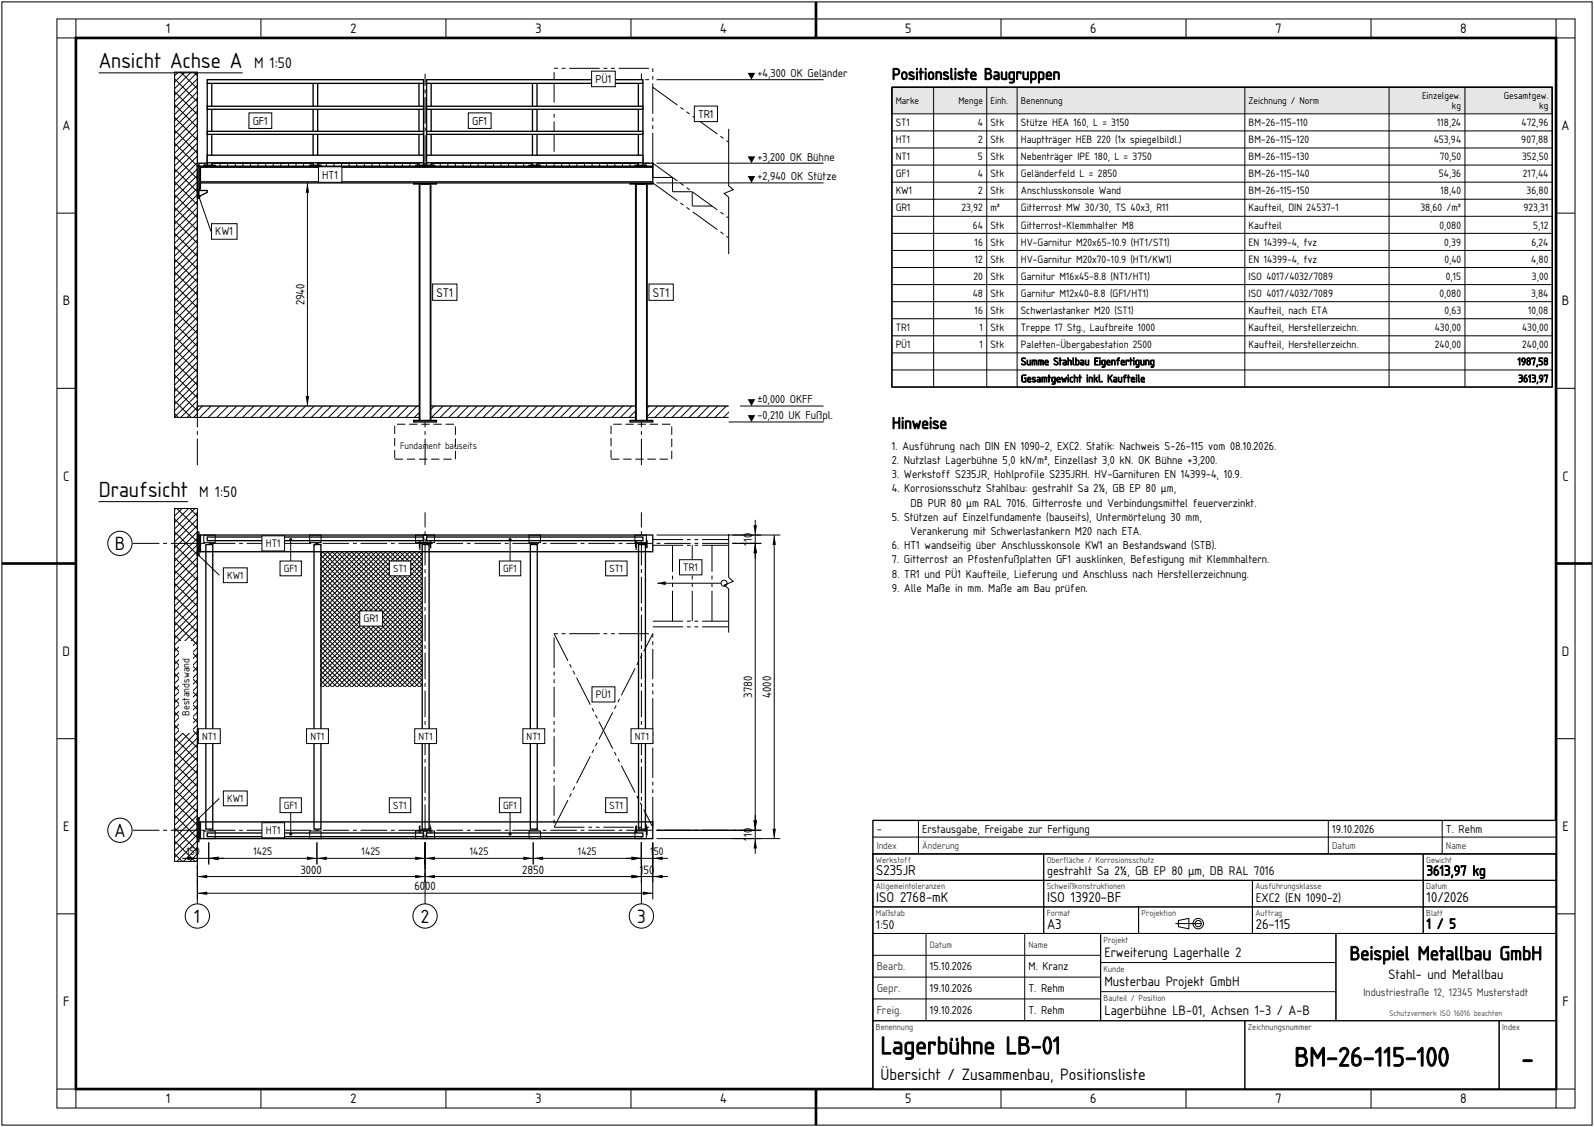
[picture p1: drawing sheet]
<svg xmlns="http://www.w3.org/2000/svg" width="420mm" height="297mm" viewBox="0 0 420 297" stroke-linecap="round" stroke-linejoin="round" font-family="sans-serif">
<g fill="none" stroke="#000" stroke-width=".26">
<path d="M.5 .5h419v296h-419zM15 5h400v287h-400zM20 5v5h-5M68.8 5v5M117.5 5v5M166.3 5v5M215 5v5M263.8 5v5M312.5 5v5M361.3 5v5M410 5v5h5M15 56.2h5"/>
<path d="M410 56.2h5M15 102.3h5M410 102.3h5M15 148.5h5M410 148.5h5M15 194.7h5M410 194.7h5M15 240.8h5M410 240.8h5M15 287h5v5M68.8 287v5M117.5 287v5"/>
<path d="M166.3 287v5M215 287v5M263.8 287v5M312.5 287v5M361.3 287v5M415 287h-5v5"/>
</g>
<path d="M20 10h390v277h-390zM215 .5v9.5M.5 148.5h19.5M410 148.5h9.5M215 287v9.5" fill="none" stroke="#000" stroke-width=".7" stroke-linecap="butt"/>
<path d="M46 19h6v91h-6z" fill-rule="evenodd" fill="#fff"/>
<g fill="none" stroke="#000" stroke-width=".26">
<path d="M46 19h6v91h-6zM47 18.9l-1 1.1M47.6 18.9l4.5 4.5M48.7 18.9l-2.7 2.8M50.4 18.9l-4.4 4.5M51 18.9l1.1 1.1M52.1 19l-6.1 6.1M46 37.7l6.1 6.1M46 34.3l6.1 6.1M46 30.9l6.1 6.1M46 27.5l6.1 6.1M46 24.1l6.1 6.1"/>
<path d="M46 20.7l6.1 6.1M52.1 39.4l-6.1 6.1M52.1 37.7l-6.1 6.1M52.1 36l-6.1 6.1M52.1 34.3l-6.1 6.1M52.1 32.6l-6.1 6.1M52.1 30.9l-6.1 6.1M52.1 29.2l-6.1 6.1M52.1 27.5l-6.1 6.1M52.1 24.1l-6.1 6.1M52.1 22.4l-6.1 6.1M52.1 20.7l-6.1 6.1"/>
<path d="M52.1 25.8l-6.1 6.1M46 58.1l6.1 6.1M46 54.7l6.1 6.1M46 51.3l6.1 6.1M46 47.9l6.1 6.1M46 44.5l6.1 6.1M46 41.1l6.1 6.1M52.1 59.8l-6.1 6.1M52.1 58.1l-6.1 6.1M52.1 56.4l-6.1 6.1M52.1 54.7l-6.1 6.1M52.1 53l-6.1 6.1"/>
<path d="M52.1 51.3l-6.1 6.1M52.1 49.6l-6.1 6.1M52.1 47.9l-6.1 6.1M52.1 46.2l-6.1 6.1M52.1 44.5l-6.1 6.1M52.1 42.8l-6.1 6.1M52.1 41.1l-6.1 6.1M46 78.4l6.1 6.1M46 75l6.1 6.1M46 71.6l6.1 6.1M46 68.2l6.1 6.1M46 64.8l6.1 6.1"/>
<path d="M46 61.4l6.1 6.1M52.1 78.4l-6.1 6.1M52.1 76.7l-6.1 6.1M52.1 75l-6.1 6.1M52.1 73.3l-6.1 6.1M52.1 71.6l-6.1 6.1M52.1 69.9l-6.1 6.1M52.1 68.2l-6.1 6.1M52.1 66.5l-6.1 6.1M52.1 64.8l-6.1 6.1M52.1 61.4l-6.1 6.1M52.1 63.1l-6.1 6.1"/>
<path d="M46 98.8l6.1 6.1M46 95.4l6.1 6.1M46 92l6.1 6.1M46 85.2l6.1 6.1M46 81.8l6.1 6.1M46 88.6l6.1 6.1M52.1 98.8l-6.1 6.1M52.1 97.1l-6.1 6.1M52.1 95.4l-6.1 6.1M52.1 93.7l-6.1 6.1M52.1 92l-6.1 6.1M52.1 90.3l-6.1 6.1"/>
<path d="M52.1 88.6l-6.1 6.1M52.1 86.9l-6.1 6.1M52.1 85.2l-6.1 6.1M52.1 83.5l-6.1 6.1M52.1 81.8l-6.1 6.1M52.1 80.1l-6.1 6.1M46 109l1 1M46 105.6l4.4 4.4M46 102.2l6.1 6.1M52 110h140M52.1 109l-1.1 1M52.1 107.3l-2.8 2.7"/>
<path d="M52.1 105.6l-4.5 4.4M52.1 103.9l-6.1 6.1M52.1 102.2l-6.1 6.1M52.1 100.5l-6.1 6.1M53.4 106.9l-1.4 1.5M55.7 106.9l-3.1 3.1M57.9 106.9l-3.1 3.1M60.2 106.9l-3.1 3.1M62.5 106.9l-3.1 3.1M64.7 106.9l-3.1 3.1M67 106.9l-3.1 3.1M69.2 106.9l-3.1 3.1"/>
<path d="M71.5 106.9l-3.1 3.1M73.8 106.9l-3.1 3.1M76 106.9l-3.1 3.1M78.3 106.9l-3.1 3.1M80.6 106.9l-3.1 3.1M82.8 106.9l-3.1 3.1M85.1 106.9l-3.1 3.1M87.3 106.9l-3.1 3.1M89.6 106.9l-3.1 3.1M91.9 106.9l-3.1 3.1M94.1 106.9l-3.1 3.1M96.4 106.9l-3.1 3.1"/>
<path d="M98.7 106.9l-3.1 3.1M100.9 106.9l-3.1 3.1M103.2 106.9l-3.1 3.1M105.4 106.9l-3.1 3.1M107.7 106.9l-3.1 3.1M110 106.9l-3.1 3.1M112.2 106.9l-3.1 3.1M114.5 106.9l-3.1 3.1M116.8 106.9l-3.1 3.1M119 106.9l-3.1 3.1M121.3 106.9l-3.1 3.1M123.6 106.9l-3.2 3.1"/>
<path d="M125.8 106.9l-3.1 3.1M128.1 106.9l-3.1 3.1M130.3 106.9l-3.1 3.1M132.6 106.9l-3.1 3.1M134.9 106.9l-3.1 3.1M137.1 106.9l-3.1 3.1M139.4 106.9l-3.1 3.1M141.7 106.9l-3.1 3.1M143.9 106.9l-3.1 3.1M146.2 106.9l-3.1 3.1M148.4 106.9l-3.1 3.1M150.7 106.9l-3.1 3.1"/>
<path d="M153 106.9l-3.1 3.1M155.2 106.9l-3.1 3.1M157.5 106.9l-3.1 3.1M159.8 106.9l-3.1 3.1M162 106.9l-3.1 3.1M164.3 106.9l-3.1 3.1M166.5 106.9l-3.1 3.1M168.8 106.9l-3.1 3.1M171.1 106.9l-3.1 3.1M173.3 106.9l-3.1 3.1M175.6 106.9l-3.1 3.1M177.9 106.9l-3.1 3.1"/>
<path d="M180.1 106.9l-3.1 3.1M182.4 106.9l-3.1 3.1M184.6 106.9l-3.1 3.1M186.9 106.9l-3.1 3.1M189.2 106.9l-3.1 3.1M191.4 106.9l-3.1 3.1M192.1 108.6l-1.5 1.4"/>
</g>
<path d="M52 107h140" fill="none" stroke="#000" stroke-width=".35"/>
<path d="M104 111.8h16v9.2h-16zM161 111.8h16v9.2h-16z" fill="none" stroke="#000" stroke-width=".26" stroke-dasharray="2.2 1" stroke-linecap="butt"/>
<path d="M52 122.6v-103.2M112 122.6v-103.2M169 122.6v-103.2" fill="none" stroke="#000" stroke-width=".26" stroke-dasharray="7 1 1 1" stroke-linecap="butt"/>
<g fill="#fff" stroke="#000" stroke-width=".35">
<path d="M109 110.8h6v.4h-6z" fill-rule="evenodd"/>
<path d="M110.5 48.5h3v62.3h-3z" fill-rule="evenodd"/>
</g>
<path d="M110.7 48.5v62.3M113.3 48.5v62.3" fill="none" stroke="#000" stroke-width=".26"/>
<g fill="#fff" stroke="#000" stroke-width=".35">
<path d="M109 48.2h6v.3h-6z" fill-rule="evenodd"/>
<path d="M166 110.8h6v.4h-6z" fill-rule="evenodd"/>
<path d="M167.5 48.5h3v62.3h-3z" fill-rule="evenodd"/>
</g>
<path d="M167.7 48.5v62.3M170.3 48.5v62.3" fill="none" stroke="#000" stroke-width=".26"/>
<g fill="#fff" stroke="#000" stroke-width=".35">
<path d="M166 48.2h6v.3h-6z" fill-rule="evenodd"/>
<path d="M52.8 43.8h119.2v4.4h-119.2z" fill-rule="evenodd"/>
</g>
<path d="M52.8 47.9h119.2M52.8 44.1h119.2" fill="none" stroke="#000" stroke-width=".26"/>
<g fill="#fff" stroke="#000" stroke-width=".35">
<path d="M52.4 43.8h.4v6h-.4z" fill-rule="evenodd"/>
<path d="M52 43.8h.4v8.4h-.4z" fill-rule="evenodd"/>
<path d="M52.4 50.2h2.2v.5l-2.2 1.1z" fill-rule="evenodd"/>
<path d="M52.4 43h119.6v.8h-119.6z" fill-rule="evenodd"/>
</g>
<g fill="none" stroke="#000" stroke-width=".26">
<path d="M54 43v.8M56 43v.8M58 43v.8M60 43v.8M62 43v.8M64 43v.8M66 43v.8M68 43v.8M70 43v.8M72 43v.8M74 43v.8M76 43v.8"/>
<path d="M78 43v.8M80 43v.8M82 43v.8M84 43v.8M86 43v.8M88 43v.8M90 43v.8M92 43v.8M94 43v.8M96 43v.8M98 43v.8M100 43v.8"/>
<path d="M102 43v.8M104 43v.8M106 43v.8M108 43v.8M110 43v.8M112 43v.8M114 43v.8M116 43v.8M118 43v.8M120 43v.8M122 43v.8M124 43v.8"/>
<path d="M126 43v.8M128 43v.8M130 43v.8M132 43v.8M134 43v.8M136 43v.8M138 43v.8M140 43v.8M142 43v.8M144 43v.8M146 43v.8M148 43v.8"/>
<path d="M150 43v.8M152 43v.8M154 43v.8M156 43v.8M158 43v.8M160 43v.8M162 43v.8M164 43v.8M166 43v.8M168 43v.8M170 43v.8"/>
</g>
<path d="M146 18h26v25h-26zM146 21h26" fill="none" stroke="#000" stroke-width=".26" stroke-dasharray="8 1 1 1 1 1" stroke-linecap="butt"/>
<g fill="#fff" stroke="#000" stroke-width=".35">
<path d="M53.7 43.6h3v.2h-3z" fill-rule="evenodd"/>
<path d="M54.6 22h1.2v21.6h-1.2z" fill-rule="evenodd"/>
<path d="M81.6 43.6h3v.2h-3z" fill-rule="evenodd"/>
<path d="M82.5 22h1.2v21.6h-1.2z" fill-rule="evenodd"/>
<path d="M109.5 43.6h3v.2h-3z" fill-rule="evenodd"/>
<path d="M110.4 22h1.2v21.6h-1.2z" fill-rule="evenodd"/>
<path d="M54.6 21h57v1h-57z" fill-rule="evenodd"/>
<path d="M54.6 34.6h57v.8h-57z" fill-rule="evenodd"/>
<path d="M54.6 28h57v.8h-57z" fill-rule="evenodd"/>
<path d="M54.6 40.9h57v2h-57z" fill-rule="evenodd"/>
<path d="M111.5 43.6h3v.2h-3z" fill-rule="evenodd"/>
<path d="M112.4 22h1.2v21.6h-1.2z" fill-rule="evenodd"/>
<path d="M139.4 43.6h3v.2h-3z" fill-rule="evenodd"/>
<path d="M140.3 22h1.2v21.6h-1.2z" fill-rule="evenodd"/>
<path d="M167.3 43.6h3v.2h-3z" fill-rule="evenodd"/>
<path d="M168.2 22h1.2v21.6h-1.2z" fill-rule="evenodd"/>
<path d="M112.4 21h57v1h-57z" fill-rule="evenodd"/>
<path d="M112.4 34.6h57v.8h-57z" fill-rule="evenodd"/>
<path d="M112.4 28h57v.8h-57z" fill-rule="evenodd"/>
<path d="M112.4 40.9h57v2h-57z" fill-rule="evenodd"/>
</g>
<path d="M172 23l20 14.5M172 43l20 14.5M172 48.2l20 14.5M172 46.8h5.2M172 43v3.8M177.2 50.5h5.2M177.2 46.8v3.7M182.4 54.3h5.2M182.4 50.5v3.8" fill="none" stroke="#000" stroke-width=".26" stroke-dasharray="8 1 1 1 1 1" stroke-linecap="butt"/>
<path d="M173 21h44M192 34v15l1.2 1-2.4 1 1.2 1v15M81 48.2v58.8M173 43h44M173 48.2h44M192 111.2h25M195 107h22" fill="none" stroke="#000" stroke-width=".26"/>
<path d="M197 19.2h2l-1 1.8zM81 48.2l.5 2.6h-.9zM197 41.2h2l-1 1.8zM197 46.4h2l-1 1.8zM80.6 104.4h.9l-.5 2.6zM197 105.2h2l-1 1.8zM197 109.4h2l-1 1.8z" fill="#000"/>
<g fill="#fff" stroke="#000" stroke-width=".26">
<path d="M114 74.8h6.4v4.3h-6.4z" fill-rule="evenodd"/>
<path d="M171 74.8h6.4v4.3h-6.4z" fill-rule="evenodd"/>
<path d="M83.9 43.9h6.2v4.1h-6.2z" fill-rule="evenodd"/>
<path d="M65.6 29.7h6v4.1h-6z" fill-rule="evenodd"/>
<path d="M123.4 29.7h6v4.1h-6z" fill-rule="evenodd"/>
</g>
<path d="M52.4 51.8l3.2 9.2" fill="none" stroke="#000" stroke-width=".26"/>
<circle cx="52.4" cy="51.8" r=".45" fill="#000"/>
<g fill="#fff" stroke="#000" stroke-width=".26">
<path d="M55.7 58.9h6.8v4.1h-6.8z" fill-rule="evenodd"/>
<path d="M155.9 18.7h6.2v4.1h-6.2z" fill-rule="evenodd"/>
<path d="M183 27.9h6v4.1h-6z" fill-rule="evenodd"/>
</g>
<path d="M26 19.2h37.9" fill="none" stroke="#000" stroke-width=".26"/>
<path d="M46 134h6v93h-6z" fill-rule="evenodd" fill="#fff"/>
<g fill="none" stroke="#000" stroke-width=".26">
<path d="M46 136.7l6.1 6.1M46 134h6v93h-6zM46.3 133.9l-.3 .4M46.6 133.9l5.5 5.5M48 133.9l-2 2.1M49.7 133.9l-3.7 3.8M50 133.9l2.1 2.1M51.4 133.9l-5.4 5.5M52.1 138.4l-6.1 6.1M52.1 136.7l-6.1 6.1M52.1 135l-6.1 6.1M46 157.1l6.1 6.1"/>
<path d="M46 153.7l6.1 6.1M46 150.3l6.1 6.1M46 146.9l6.1 6.1M46 143.5l6.1 6.1M46 140.1l6.1 6.1M52.1 155.4l-6.1 6.1M52.1 158.8l-6.1 6.1M52.1 157.1l-6.1 6.1M52.1 153.7l-6.1 6.1M52.1 152l-6.1 6.1M52.1 150.3l-6.1 6.1M52.1 148.6l-6.1 6.1"/>
<path d="M52.1 146.9l-6.1 6.1M52.1 145.2l-6.1 6.1M52.1 140.1l-6.1 6.1M52.1 143.5l-6.1 6.1M52.1 141.8l-6.1 6.1M46 177.5l6.1 6.1M46 174.1l6.1 6.1M46 170.7l6.1 6.1M46 167.3l6.1 6.1M46 163.9l6.1 6.1M46 160.5l6.1 6.1M52.1 179.1l-6.1 6.1"/>
<path d="M52.1 177.5l-6.1 6.1M52.1 175.8l-6.1 6.1M52.1 174.1l-6.1 6.1M52.1 172.4l-6.1 6.1M52.1 170.7l-6.1 6.1M52.1 169l-6.1 6.1M52.1 165.6l-6.1 6.1M52.1 163.9l-6.1 6.1M52.1 162.2l-6.1 6.1M52.1 160.5l-6.1 6.1M52.1 167.3l-6.1 6.1M46 197.8l6.1 6.1"/>
<path d="M46 194.4l6.1 6.1M46 191l6.1 6.1M46 187.6l6.1 6.1M46 184.2l6.1 6.1M46 180.8l6.1 6.1M52.1 199.5l-6.1 6.1M52.1 197.8l-6.1 6.1M52.1 196.1l-6.1 6.1M52.1 194.4l-6.1 6.1M52.1 192.7l-6.1 6.1M52.1 191l-6.1 6.1M52.1 189.3l-6.1 6.1"/>
<path d="M52.1 187.6l-6.1 6.1M52.1 185.9l-6.1 6.1M52.1 184.2l-6.1 6.1M52.1 182.5l-6.1 6.1M52.1 180.8l-6.1 6.1M46 218.2l6.1 6.1M46 214.8l6.1 6.1M46 211.4l6.1 6.1M46 208l6.1 6.1M46 204.6l6.1 6.1M46 201.2l6.1 6.1M52.1 219.9l-6.1 6.1"/>
<path d="M52.1 218.2l-6.1 6.1M52.1 216.5l-6.1 6.1M52.1 214.8l-6.1 6.1M52.1 213.1l-6.1 6.1M52.1 211.4l-6.1 6.1M52.1 209.7l-6.1 6.1M52.1 208l-6.1 6.1M52.1 206.3l-6.1 6.1M52.1 204.6l-6.1 6.1M52.1 202.9l-6.1 6.1M52.1 201.2l-6.1 6.1M46 225l2 2"/>
<path d="M46 221.6l5.4 5.4M52.1 226.7l-.4 .3M52.1 225l-2.1 2M52.1 223.3l-3.8 3.7M52.1 221.6l-5.5 5.4"/>
</g>
<path d="M47.2 169h3.6v24h-3.6z" fill-rule="evenodd" fill="#fff"/>
<path d="M52 239v-104" fill="none" stroke="#000" stroke-width=".26" stroke-dasharray="7 1 1 1" stroke-linecap="butt"/>
<circle cx="52" cy="241.4" r="3.2" fill="#fff" stroke="#000" stroke-width=".26"/>
<path d="M112 239v-104" fill="none" stroke="#000" stroke-width=".26" stroke-dasharray="7 1 1 1" stroke-linecap="butt"/>
<circle cx="112" cy="241.4" r="3.2" fill="#fff" stroke="#000" stroke-width=".26"/>
<path d="M169 239v-104" fill="none" stroke="#000" stroke-width=".26" stroke-dasharray="7 1 1 1" stroke-linecap="butt"/>
<circle cx="169" cy="241.4" r="3.2" fill="#fff" stroke="#000" stroke-width=".26"/>
<path d="M35 218.8h164" fill="none" stroke="#000" stroke-width=".26" stroke-dasharray="7 1 1 1" stroke-linecap="butt"/>
<circle cx="31.6" cy="218.8" r="3.2" fill="#fff" stroke="#000" stroke-width=".26"/>
<path d="M35 143.2h164" fill="none" stroke="#000" stroke-width=".26" stroke-dasharray="7 1 1 1" stroke-linecap="butt"/>
<circle cx="31.6" cy="143.2" r="3.2" fill="#fff" stroke="#000" stroke-width=".26"/>
<g fill="none" stroke="#000" stroke-width=".26">
<path d="M84.4 151.2l26.7 26.7-3.1 3.1M84.4 158.8l22.2 22.2M84.4 155l26 26M84.4 147.4l26.7 26.7M85 145.5l-.6 .6 26.7 26.7-8.2 8.2M85.1 145.5l26 26.1M86.2 145.5l-1.8 1.9M86.4 145.5l24.7 24.8M87.5 145.5l-3.1 3.2 26.7 26.7M87.6 145.5l23.5 23.5-12 12M88.8 145.5l-4.4 4.4 26.7 26.7-4.4 4.4M88.9 145.5l22.2 22.3"/>
<path d="M90 145.5l-5.6 5.7M90.2 145.5l20.9 21M91.3 145.5l-6.9 7 26.7 26.7M91.5 145.5l19.6 19.7-15.8 15.8M92.6 145.5l-8.2 8.2 26.7 26.8-.6 .5M92.7 145.5l18.4 18.5M93.9 145.5l-9.5 9.5M94 145.5l17.1 17.2M95.1 145.5l-10.7 10.8 24.7 24.7M95.3 145.5l15.8 15.9-19.6 19.6M96.4 145.5l-12 12.1 23.5 23.4M96.5 145.5l14.6 14.6-20.9 20.9"/>
<path d="M97.7 145.5l-13.3 13.4M97.8 145.5l13.3 13.4M99 145.5l-14.6 14.6 20.9 20.9M99.1 145.5l12 12.1-23.5 23.4M100.2 145.5l-15.8 15.9 19.6 19.6M100.4 145.5l10.7 10.8-24.7 24.7M101.5 145.5l-17.1 17.2M101.6 145.5l9.5 9.5M102.8 145.5l-18.4 18.5M102.9 145.5l8.2 8.2-26.7 26.8 .6 .5M104 145.5l-19.6 19.7 15.8 15.8M104.2 145.5l6.9 7-26.7 26.7"/>
<path d="M105.3 145.5l-20.9 21M105.5 145.5l5.6 5.7M106.6 145.5l-22.2 22.3M106.7 145.5l4.4 4.4-26.7 26.8 4.4 4.3M107.9 145.5l-23.5 23.5 12 12M108 145.5l3.1 3.1-26.7 26.8M109.1 145.5l-24.7 24.8M109.3 145.5l1.8 1.9M110.4 145.5l-26 26.1M110.5 145.5l.6 .6-26.7 26.8 8.2 8.1M111.1 158.8l-22.2 22.2M111.1 155l-26 26"/>
<path d="M111.1 151.2l-26.7 26.8 3.1 3M111.1 147.4l-26.7 26.7M84.4 179.2l1.8 1.8M84.4 175.4l5.6 5.6M84.4 174.1l6.9 6.9M84.4 171.6l9.5 9.4M84.4 170.3l10.7 10.7M84.4 167.7l13.3 13.3M84.4 166.5l14.6 14.5M84.4 163.9l17.1 17.1M84.4 162.6l18.4 18.4M111.1 179.2l-1.8 1.8"/>
<path d="M111.1 175.4l-5.6 5.6M111.1 174.1l-6.9 6.9M111.1 171.6l-9.5 9.4M111.1 170.3l-10.7 10.7M111.1 167.7l-13.3 13.3M111.1 166.5l-14.6 14.5M111.1 163.9l-17.1 17.1M111.1 162.6l-18.4 18.4"/>
</g>
<path d="M52 140.2h.4v6h-.4zM52.4 141h.4v4.4h-.4zM52.8 141h119.2v4.4h-119.2zM54.2 143.5h1.9v75h-1.9zM82.7 143.5h1.9v75h-1.9zM111.2 143.5h1.9v75h-1.9zM139.7 143.5h1.9v75h-1.9zM168.2 143.5h1.9v75h-1.9zM52 215.8h.4v6h-.4zM52.4 216.6h.4v4.4h-.4zM52.8 216.6h119.2v4.4h-119.2z" fill="none" stroke="#000" stroke-width=".35"/>
<path d="M110.5 141.6h.2v1.5h2.6v-1.5h.2v3.2h-.2v-1.5h-2.6v1.5h-.2zM167.5 141.6h.2v1.5h2.6v-1.5h.2v3.2h-.2v-1.5h-2.6v1.5h-.2zM110.5 217.2h.2v1.5h2.6v-1.5h.2v3.2h-.2v-1.5h-2.6v1.5h-.2zM167.5 217.2h.2v1.5h2.6v-1.5h.2v3.2h-.2v-1.5h-2.6v1.5h-.2z" fill="none" stroke="#000" stroke-width=".26" stroke-dasharray="2.2 1" stroke-linecap="butt"/>
<path d="M54.6 219.5h57v1h-57z" fill-rule="evenodd" fill="#fff" stroke="#000" stroke-width=".35"/>
<path d="M53.7 219h3v2h-3zM81.6 219h3v2h-3zM109.5 219h3v2h-3z" fill="none" stroke="#000" stroke-width=".26"/>
<path d="M112.4 219.5h57v1h-57z" fill-rule="evenodd" fill="#fff" stroke="#000" stroke-width=".35"/>
<path d="M111.5 219h3v2h-3zM139.4 219h3v2h-3zM167.3 219h3v2h-3z" fill="none" stroke="#000" stroke-width=".26"/>
<path d="M54.6 141.5h57v1h-57z" fill-rule="evenodd" fill="#fff" stroke="#000" stroke-width=".35"/>
<path d="M53.7 141h3v2h-3zM81.6 141h3v2h-3zM109.5 141h3v2h-3z" fill="none" stroke="#000" stroke-width=".26"/>
<path d="M112.4 141.5h57v1h-57z" fill-rule="evenodd" fill="#fff" stroke="#000" stroke-width=".35"/>
<g fill="none" stroke="#000" stroke-width=".26">
<path d="M199 137v88M111.5 141h3v2h-3zM139.4 141h3v2h-3zM167.3 141h3v2h-3zM173 141h32.6M173.2 153.7h16.8M192 140.7v11.5l1.2 1-2.4 1 1.2 1v11.5M193 143.2h7.6M204 141v80M173 218.8h27.6M48 226.2h128M52 224.6v2.2"/>
<path d="M52 228v9M52 231h124M52 235.4h120M55 222v5.8M83.5 222v5.8M112 222v10.6M140.5 222v5.8M169 222v10.6M172 222v15M173 221h32.6"/>
<circle cx="190.8" cy="153.7" r=".8"/>
</g>
<path d="M172 143.7h20M172 142.2h20M146 167h26v51h-26zM146 167l26 51M172 165.2h20M172 163.7h20M177.2 163.7v-20M182.4 163.7v-20M187.6 163.7v-20M146 218l26-51" fill="none" stroke="#000" stroke-width=".26" stroke-dasharray="8 1 1 1 1 1" stroke-linecap="butt"/>
<g fill="#000">
<path d="M173.2 153.7l2.2-.5v1zM199 143.2l.5 2.6h-.9zM198.6 138.4h.9l-.5 2.6zM204 141l.5 2.6h-.9zM198.6 216.2h.9l-.5 2.6zM49.4 225.7l2.6 .5-2.6 .4zM52 231l2.6-.5v.9zM52 235.4l2.6-.5v.9zM55 226.2l2.6-.5v.9zM80.9 225.7l2.6 .5-2.6 .4zM83.5 226.2l2.6-.5v.9zM109.4 225.7l2.6 .5-2.6 .4z"/>
<path d="M112 226.2l2.6-.5v.9zM109.4 230.5l2.6 .5-2.6 .4zM112 231l2.6-.5v.9zM137.9 225.7l2.6 .5-2.6 .4zM140.5 226.2l2.6-.5v.9zM166.4 225.7l2.6 .5-2.6 .4zM166.4 230.5l2.6 .5-2.6 .4zM172 226.2l2.6-.5v.9zM172 231l2.6-.5v.9zM169.4 234.9l2.6 .5-2.6 .4zM199 221l.5 2.6h-.9zM203.6 218.4h.9l-.5 2.6z"/>
</g>
<g fill="#fff" stroke="#000" stroke-width=".26">
<path d="M69 216.8h6v4h-6z" fill-rule="evenodd"/>
<path d="M69 141.2h6v4h-6z" fill-rule="evenodd"/>
<path d="M52.3 192h5.7v3.9h-5.7z" fill-rule="evenodd"/>
<path d="M80.8 192h5.7v3.9h-5.7z" fill-rule="evenodd"/>
<path d="M109.3 192h5.7v3.9h-5.7z" fill-rule="evenodd"/>
<path d="M137.8 192h5.7v3.9h-5.7z" fill-rule="evenodd"/>
<path d="M166.3 192h5.7v3.9h-5.7z" fill-rule="evenodd"/>
<path d="M102.6 210.2h5.6v3.9h-5.6z" fill-rule="evenodd"/>
<path d="M159.6 210.2h5.6v3.9h-5.6z" fill-rule="evenodd"/>
<path d="M102.6 147.8h5.6v3.9h-5.6z" fill-rule="evenodd"/>
<path d="M159.6 147.8h5.6v3.9h-5.6z" fill-rule="evenodd"/>
</g>
<path d="M76.6 214.1v5.7" fill="none" stroke="#000" stroke-width=".26"/>
<circle cx="76.6" cy="219.8" r=".4" fill="#000"/>
<path d="M73.8 210.2h5.6v3.9h-5.6z" fill-rule="evenodd" fill="#fff" stroke="#000" stroke-width=".26"/>
<path d="M134.4 214.1v5.7" fill="none" stroke="#000" stroke-width=".26"/>
<circle cx="134.4" cy="219.8" r=".4" fill="#000"/>
<path d="M131.6 210.2h5.6v3.9h-5.6z" fill-rule="evenodd" fill="#fff" stroke="#000" stroke-width=".26"/>
<path d="M76.6 142.2v5.7" fill="none" stroke="#000" stroke-width=".26"/>
<circle cx="76.6" cy="142.2" r=".4" fill="#000"/>
<path d="M73.8 147.8h5.6v3.9h-5.6z" fill-rule="evenodd" fill="#fff" stroke="#000" stroke-width=".26"/>
<path d="M134.4 142.2v5.7" fill="none" stroke="#000" stroke-width=".26"/>
<circle cx="134.4" cy="142.2" r=".4" fill="#000"/>
<path d="M131.6 147.8h5.6v3.9h-5.6z" fill-rule="evenodd" fill="#fff" stroke="#000" stroke-width=".26"/>
<path d="M57.8 210.4l-5.6 5.4" fill="none" stroke="#000" stroke-width=".26"/>
<circle cx="52.2" cy="215.8" r=".45" fill="#000"/>
<path d="M58.9 208.4h6.2v3.9h-6.2z" fill-rule="evenodd" fill="#fff" stroke="#000" stroke-width=".26"/>
<path d="M52.2 146.2l5.6 5.4" fill="none" stroke="#000" stroke-width=".26"/>
<circle cx="52.2" cy="146.2" r=".45" fill="#000"/>
<g fill="#fff" stroke="#000" stroke-width=".26">
<path d="M58.9 149.6h6.2v3.9h-6.2z" fill-rule="evenodd"/>
<path d="M156 181h6v4h-6z" fill-rule="evenodd"/>
<path d="M179 147.5h6v4h-6z" fill-rule="evenodd"/>
<path d="M94.8 161h6v4h-6z" fill-rule="evenodd"/>
</g>
<path d="M26 132.2h23.5" fill="none" stroke="#000" stroke-width=".26"/>
<path d="M235 23h174v7h-174z" fill-rule="evenodd" fill="#e6e6e6" stroke="#000" stroke-width=".26"/>
<g fill="none" stroke="#000" stroke-width=".26">
<path d="M235 34.5h174M235 39h174M235 23h174v79h-174zM246 23v79M260 23v79M268 23v79M328 23v79M366 23v79M386 23v79M235 43.5h174M235 48h174M235 52.5h174"/>
<path d="M235 57h174M235 61.5h174M235 66h174M235 70.5h174M235 75h174M235 79.5h174M235 84h174M235 88.5h174M235 93h174M235 97.5h174"/>
</g>
<path d="M235 23h174v79h-174z" fill="none" stroke="#000" stroke-width=".35"/>
<path d="M230 225h180v62h-180z" fill-rule="evenodd" fill="#fff" stroke="#000" stroke-width=".35"/>
<g fill="none" stroke="#000" stroke-width=".26">
<path d="M230 225h45v7h-45zM230 232h45v7h-45zM230 239h45v7h-45zM275 225h100v7h-100zM275 232h55v7h-55zM275 239h25v7h-25zM300 239h30v7h-30zM330 232h45v7h-45zM330 239h45v7h-45zM375 225h35v7h-35zM375 232h35v7h-35zM375 239h35v7h-35z"/>
<path d="M230 246h60v23h-60zM230 251.7h60M230 257.5h60M244 246v23M270 246v23M290 246h62v23h-62zM290 253.7h62M310.5 242.6l2.8-.6v2.8l-2.8-.6zM352 246h58v23h-58zM230 269h98v18h-98zM230 263.2h60M290 261.3h62"/>
<path d="M328 269h67v18h-67zM395 269h15v18h-15z"/>
<circle cx="315.7" cy="243.4" r="1.38"/>
<circle cx="315.7" cy="243.4" r=".83"/>
</g>
<path d="M309.7 243.4h8" fill="none" stroke="#000" stroke-width=".26" stroke-dasharray="7 1 1 1" stroke-linecap="butt"/>
<path d="M230 216.2h180v8.8h-180z" fill-rule="evenodd" fill="#fff" stroke="#000" stroke-width=".35"/>
<path d="M242 216.2v8.8M350 216.2v8.8M380 216.2v8.8M230 220.6h180" fill="none" stroke="#000" stroke-width=".26"/>
<g font-size="6.8">
<text x="341" y="281">BM-26-115-100</text>
<text x="400.9" y="281.5">-</text>
</g>
<text font-size="6.2" x="232" y="277.8">Lagerbühne LB-01</text>
<g font-size="5.4">
<text x="26" y="18">Ansicht Achse A</text>
<text x="26" y="131">Draufsicht</text>
</g>
<text font-size="4.9" x="355.6" y="253">Beispiel Metallbau GmbH</text>
<g font-size="4.7">
<text x="30.2" y="144.9">B</text>
<text x="30.1" y="220.5">A</text>
<text x="51.2" y="243.2">1</text>
<text x="110.9" y="243.2">2</text>
<text x="167.9" y="243.2">3</text>
</g>
<g font-size="4.1">
<text x="235" y="21">Positionsliste Baugruppen</text>
<text x="235" y="113">Hinweise</text>
<text x="232" y="284.6">Übersicht / Zusammenbau, Positionsliste</text>
</g>
<g font-size="3.8">
<text x="66.9" y="18">M 1:50</text>
<text x="52.5" y="131">M 1:50</text>
</g>
<g font-size="3.5">
<text x="230.9" y="230.7">S235JR</text>
<text x="375.9" y="230.7">3613,97 kg</text>
<text x="230.9" y="237.7">ISO 2768-mK</text>
<text x="275.9" y="237.7">ISO 13920-BF</text>
<text x="375.9" y="237.7">10/2026</text>
<text x="275.9" y="244.7">A3</text>
<text x="330.9" y="244.7">26-115</text>
<text x="375.9" y="244.7">1 / 5</text>
</g>
<g font-size="3.4">
<text x="43.8" y="8.7">1</text>
<text x="92.3" y="8.7">2</text>
<text x="141.1" y="8.7">3</text>
<text x="189.8" y="8.7">4</text>
<text x="238.5" y="8.7">5</text>
<text x="287.3" y="8.7">6</text>
<text x="336.1" y="8.7">7</text>
<text x="384.8" y="8.7">8</text>
<text x="16.5" y="34.3">A</text>
<text x="411.5" y="34.3">A</text>
<text x="16.5" y="80.5">B</text>
<text x="411.5" y="80.5">B</text>
<text x="16.7" y="126.7">C</text>
<text x="411.7" y="126.7">C</text>
<text x="16.5" y="172.8">D</text>
<text x="411.5" y="172.8">D</text>
<text x="16.7" y="219">E</text>
<text x="411.7" y="219">E</text>
<text x="291" y="252.2">Erweiterung Lagerhalle 2</text>
<text x="365.8" y="258">Stahl- und Metallbau</text>
<text x="291" y="259.8">Musterbau Projekt GmbH</text>
<text x="16.7" y="265.2">F</text>
<text x="291" y="267.5">Lagerbühne LB-01, Achsen 1-3 / A-B</text>
<text x="411.7" y="265.2">F</text>
<text x="43.8" y="290.8">1</text>
<text x="92.3" y="290.8">2</text>
<text x="141.1" y="290.8">3</text>
<text x="189.8" y="290.8">4</text>
<text x="238.5" y="290.8">5</text>
<text x="287.3" y="290.8">6</text>
<text x="336.1" y="290.8">7</text>
<text x="384.8" y="290.8">8</text>
</g>
<g font-size="3.1">
<text x="115" y="78.1">ST1</text>
<text x="172" y="78.1">ST1</text>
<text x="275.9" y="230.7">gestrahlt Sa 2½, GB EP 80 µm, DB RAL 7016</text>
<text x="330.9" y="237.7">EXC2 (EN 1090-2)</text>
<text x="230.9" y="244.7">1:50</text>
</g>
<g font-size="3">
<text x="80.2" y="80.5" transform="rotate(-90 80.2 80.5)">2940</text>
<text x="198.2" y="143.8" transform="rotate(-90 198.2 143.8)">110</text>
<text x="198.2" y="183.9" transform="rotate(-90 198.2 183.9)">3780</text>
<text x="203.2" y="183.8" transform="rotate(-90 203.2 183.8)">4000</text>
<text x="198.2" y="221.6" transform="rotate(-90 198.2 221.6)">110</text>
<text x="79.2" y="230.2">3000</text>
<text x="137.6" y="230.2">2850</text>
<text x="168.6" y="230.2">150</text>
<text x="109.2" y="234.6">6000</text>
</g>
<g font-size="2.8">
<text x="156.9" y="21.8">PÜ1</text>
<text x="199.6" y="20.3">+4,300 OK Geländer</text>
<text x="66.6" y="32.8">GF1</text>
<text x="124.4" y="32.8">GF1</text>
<text x="184" y="31">TR1</text>
<text x="84.9" y="47">HT1</text>
<text x="199.6" y="42.3">+3,200 OK Bühne</text>
<text x="199.6" y="47.5">+2,940 OK Stütze</text>
<text x="56.7" y="62">KW1</text>
<text x="199.6" y="106.3">±0,000 OKFF</text>
<text x="199.6" y="110.5">-0,210 UK Fußpl.</text>
<text x="235" y="118.5">1. Ausführung nach DIN EN 1090-2, EXC2. Statik: Nachweis S-26-115 vom 08.10.2026.</text>
<text x="235" y="122.2">2. Nutzlast Lagerbühne 5,0 kN/m², Einzellast 3,0 kN. OK Bühne +3,200.</text>
<text x="235" y="126">3. Werkstoff S235JR, Hohlprofile S235JRH. HV-Garnituren EN 14399-4, 10.9.</text>
<text x="235" y="129.7">4. Korrosionsschutz Stahlbau: gestrahlt Sa 2½, GB EP 80 µm,</text>
<text x="235" y="137.2">5. Stützen auf Einzelfundamente (bauseits), Untermörtelung 30 mm,</text>
<text x="239.9" y="133.5">DB PUR 80 µm RAL 7016. Gitterroste und Verbindungsmittel feuerverzinkt.</text>
<text x="239.9" y="141">Verankerung mit Schwerlastankern M20 nach ETA.</text>
<text x="235" y="144.7">6. HT1 wandseitig über Anschlusskonsole KW1 an Bestandswand (STB).</text>
<text x="235" y="148.5">7. Gitterrost an Pfostenfußplatten GF1 ausklinken, Befestigung mit Klemmhaltern.</text>
<text x="235" y="152.2">8. TR1 und PÜ1 Kaufteile, Lieferung und Anschluss nach Herstellerzeichnung.</text>
<text x="235" y="156">9. Alle Maße in mm. Maße am Bau prüfen.</text>
<text x="231" y="219.4">-</text>
<text x="243" y="219.4">Erstausgabe, Freigabe zur Fertigung</text>
<text x="351" y="219.4">19.10.2026</text>
<text x="381" y="219.4">T. Rehm</text>
<text x="245" y="255.7">15.10.2026</text>
<text x="271" y="255.7">M. Kranz</text>
<text x="245" y="261.4">19.10.2026</text>
<text x="271" y="261.4">T. Rehm</text>
<text x="245" y="267.2">19.10.2026</text>
<text x="271" y="267.2">T. Rehm</text>
</g>
<g font-size="2.8" fill="#404040">
<text x="231" y="255.7">Bearb.</text>
<text x="231" y="261.4">Gepr.</text>
<text x="231" y="267.2">Freig.</text>
</g>
<g font-size="2.7">
<text x="70" y="144.2">HT1</text>
<text x="180" y="150.5">TR1</text>
<text x="95.8" y="164">GR1</text>
<text x="157" y="184">PÜ1</text>
<text x="70" y="219.8">HT1</text>
<text x="49.1" y="225.4">150</text>
<text x="66.8" y="225.4">1425</text>
<text x="95.3" y="225.4">1425</text>
<text x="123.8" y="225.4">1425</text>
<text x="152.3" y="225.4">1425</text>
<text x="171.3" y="225.4">150</text>
</g>
<text font-size="2.7" fill="#333" x="359.2" y="262.5">Industriestraße 12, 12345 Musterstadt</text>
<g font-size="2.6">
<text x="236" y="33.2">ST1</text>
<text x="257.6" y="33.2">4</text>
<text x="261" y="33.2">Stk</text>
<text x="269" y="33.2">Stütze HEA 160, L = 3150</text>
<text x="329" y="33.2">BM-26-115-110</text>
<text x="378.6" y="33.2">118,24</text>
<text x="400.9" y="33.2">472,96</text>
<text x="236" y="37.7">HT1</text>
<text x="257.8" y="37.7">2</text>
<text x="261" y="37.7">Stk</text>
<text x="269" y="37.7">Hauptträger HEB 220 (1x spiegelbildl.)</text>
<text x="329" y="37.7">BM-26-115-120</text>
<text x="377.8" y="37.7">453,94</text>
<text x="400.8" y="37.7">907,88</text>
<text x="236" y="42.2">NT1</text>
<text x="236" y="46.7">GF1</text>
<text x="257.6" y="46.7">4</text>
<text x="257.7" y="42.2">5</text>
<text x="261" y="42.2">Stk</text>
<text x="261" y="46.7">Stk</text>
<text x="269" y="42.2">Nebenträger IPE 180, L = 3750</text>
<text x="269" y="46.7">Geländerfeld L = 2850</text>
<text x="329" y="42.2">BM-26-115-130</text>
<text x="329" y="46.7">BM-26-115-140</text>
<text x="379.2" y="46.7">54,36</text>
<text x="379.3" y="42.2">70,50</text>
<text x="401" y="42.2">352,50</text>
<text x="401.3" y="46.7">217,44</text>
<text x="236" y="51.2">KW1</text>
<text x="257.8" y="51.2">2</text>
<text x="261" y="51.2">Stk</text>
<text x="269" y="51.2">Anschlusskonsole Wand</text>
<text x="329" y="51.2">BM-26-115-150</text>
<text x="379.5" y="51.2">18,40</text>
<text x="402.2" y="51.2">36,80</text>
<text x="236" y="55.7">GR1</text>
<text x="253.3" y="55.7">23,92</text>
<text x="261" y="55.7">m²</text>
<text x="269" y="55.7">Gitterrost MW 30/30, TS 40x3, R11</text>
<text x="329" y="55.7">Kaufteil, DIN 24537-1</text>
<text x="374.2" y="55.7">38,60 /m²</text>
<text x="401.4" y="55.7">923,31</text>
<text x="256.3" y="60.2">64</text>
<text x="256.8" y="64.7">16</text>
<text x="261" y="60.2">Stk</text>
<text x="261" y="64.7">Stk</text>
<text x="269" y="60.2">Gitterrost-Klemmhalter M8</text>
<text x="269" y="64.7">HV-Garnitur M20x65-10.9 (HT1/ST1)</text>
<text x="329" y="60.2">Kaufteil</text>
<text x="329" y="64.7">EN 14399-4, fvz</text>
<text x="379.3" y="60.2">0,080</text>
<text x="380.6" y="64.7">0,39</text>
<text x="403.5" y="64.7">6,24</text>
<text x="403.9" y="60.2">5,12</text>
<text x="256.9" y="69.2">12</text>
<text x="261" y="69.2">Stk</text>
<text x="269" y="69.2">HV-Garnitur M20x70-10.9 (HT1/KW1)</text>
<text x="329" y="69.2">EN 14399-4, fvz</text>
<text x="380.6" y="69.2">0,40</text>
<text x="403.4" y="69.2">4,80</text>
<text x="256.5" y="73.7">20</text>
<text x="261" y="73.7">Stk</text>
<text x="269" y="73.7">Garnitur M16x45-8.8 (NT1/HT1)</text>
<text x="329" y="73.7">ISO 4017/4032/7089</text>
<text x="380.9" y="73.7">0,15</text>
<text x="403.7" y="73.7">3,00</text>
<text x="256.3" y="78.2">48</text>
<text x="256.8" y="82.7">16</text>
<text x="261" y="78.2">Stk</text>
<text x="261" y="82.7">Stk</text>
<text x="269" y="78.2">Garnitur M12x40-8.8 (GF1/HT1)</text>
<text x="269" y="82.7">Schwerlastanker M20 (ST1)</text>
<text x="329" y="78.2">ISO 4017/4032/7089</text>
<text x="329" y="82.7">Kaufteil, nach ETA</text>
<text x="379.3" y="78.2">0,080</text>
<text x="380.6" y="82.7">0,63</text>
<text x="402.7" y="82.7">10,08</text>
<text x="403.4" y="78.2">3,84</text>
<text x="236" y="87.2">TR1</text>
<text x="258.1" y="87.2">1</text>
<text x="261" y="87.2">Stk</text>
<text x="269" y="87.2">Treppe 17 Stg., Laufbreite 1000</text>
<text x="329" y="87.2">Kaufteil, Herstellerzeichn.</text>
<text x="378.1" y="87.2">430,00</text>
<text x="401.1" y="87.2">430,00</text>
<text x="236" y="91.7">PÜ1</text>
<text x="258.1" y="91.7">1</text>
<text x="261" y="91.7">Stk</text>
<text x="269" y="91.7">Paletten-Übergabestation 2500</text>
<text x="329" y="91.7">Kaufteil, Herstellerzeichn.</text>
<text x="378.1" y="91.7">240,00</text>
<text x="401.1" y="91.7">240,00</text>
<text x="269" y="96.2">Summe Stahlbau Eigenfertigung</text>
<text x="269" y="100.7">Gesamtgewicht inkl. Kaufteile</text>
<text x="399.9" y="96.2">1987,58</text>
<text x="400.1" y="100.7">3613,97</text>
<text x="59.9" y="152.5">KW1</text>
<text x="74.8" y="150.7">GF1</text>
<text x="103.6" y="150.7">ST1</text>
<text x="132.6" y="150.7">GF1</text>
<text x="160.6" y="150.7">ST1</text>
<text x="50" y="188.6" transform="rotate(-90 50 188.6)">Bestandswand</text>
<text x="53.3" y="194.9">NT1</text>
<text x="81.8" y="194.9">NT1</text>
<text x="110.3" y="194.9">NT1</text>
<text x="138.8" y="194.9">NT1</text>
<text x="167.3" y="194.9">NT1</text>
<text x="59.9" y="211.3">KW1</text>
<text x="74.8" y="213.1">GF1</text>
<text x="103.6" y="213.1">ST1</text>
<text x="132.6" y="213.1">GF1</text>
<text x="160.6" y="213.1">ST1</text>
</g>
<g font-size="2.4">
<text x="236" y="27.4">Marke</text>
<text x="252.5" y="27.4">Menge</text>
<text x="261" y="27.4">Einh.</text>
<text x="269" y="27.4">Benennung</text>
<text x="329" y="27.4">Zeichnung / Norm</text>
<text x="374.7" y="26">Einzelgew.</text>
<text x="382.6" y="28.7">kg</text>
<text x="396.3" y="26">Gesamtgew.</text>
<text x="405.6" y="28.7">kg</text>
</g>
<text font-size="2.4" fill="#1a1a1a" x="105.4" y="118.2">Fundament bauseits</text>
<g font-size="2.4" fill="#404040">
<text x="231" y="223.7">Index</text>
<text x="243" y="223.7">Änderung</text>
<text x="351" y="223.7">Datum</text>
<text x="381" y="223.7">Name</text>
</g>
<g font-size="2.3" fill="#404040">
<text x="245" y="249.7">Datum</text>
<text x="271" y="249.7">Name</text>
</g>
<g font-size="2.2" fill="#404040">
<text x="230.8" y="227.4">Werkstoff</text>
<text x="275.8" y="227.4">Oberfläche / Korrosionsschutz</text>
<text x="375.8" y="227.4">Gewicht</text>
<text x="230.8" y="234.4">Allgemeintoleranzen</text>
<text x="275.8" y="234.4">Schweißkonstruktionen</text>
<text x="330.8" y="234.4">Ausführungsklasse</text>
<text x="375.8" y="234.4">Datum</text>
<text x="230.8" y="241.4">Maßstab</text>
<text x="275.8" y="241.4">Format</text>
<text x="300.8" y="241.4">Projektion</text>
<text x="330.8" y="241.4">Auftrag</text>
<text x="375.8" y="241.4">Blatt</text>
<text x="290.8" y="248.4">Projekt</text>
<text x="290.8" y="256.1">Kunde</text>
<text x="290.8" y="263.7">Bauteil / Position</text>
<text x="230.8" y="271.4">Benennung</text>
<text x="328.8" y="271.4">Zeichnungsnummer</text>
<text x="395.8" y="271.4">Index</text>
</g>
<text font-size="2" fill="#4d4d4d" x="366.1" y="267.8">Schutzvermerk ISO 16016 beachten</text>
</svg>
